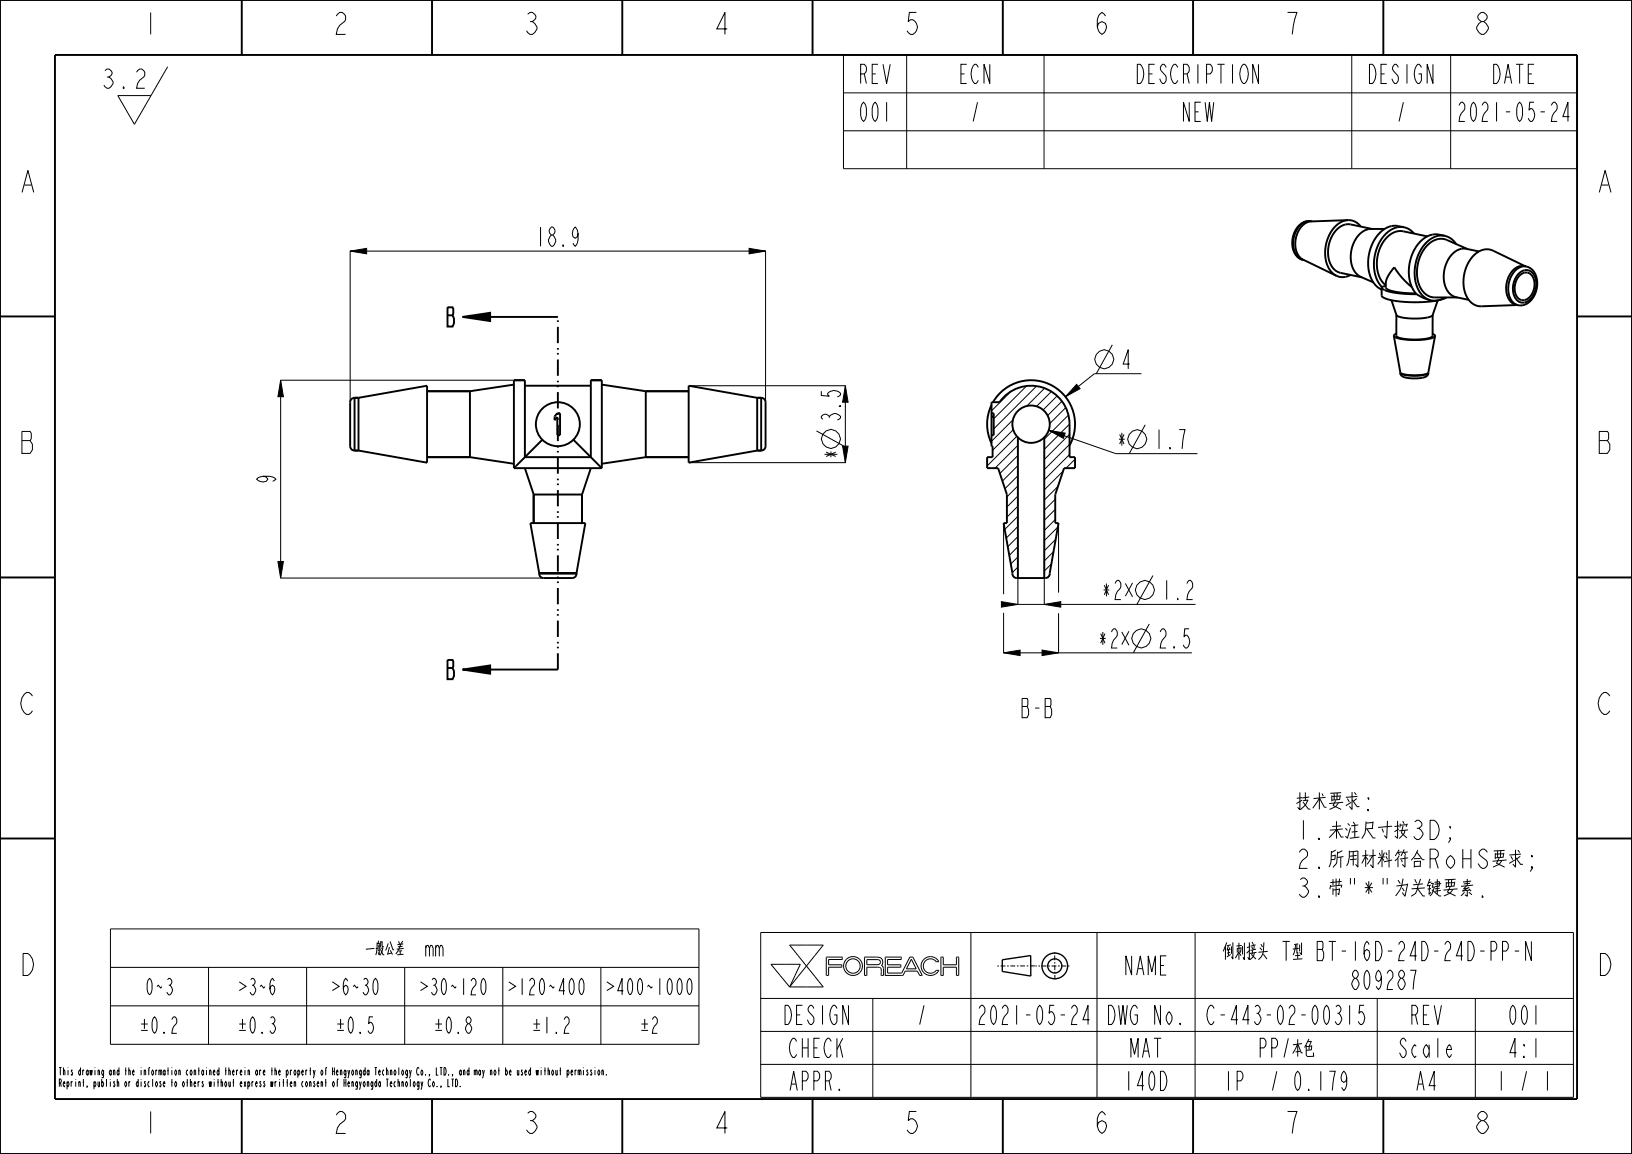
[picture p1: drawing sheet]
<svg xmlns="http://www.w3.org/2000/svg" width="297mm" height="210mm" viewBox="0 0 297 210" stroke-linecap="round" stroke-linejoin="round" font-family="sans-serif">
<g fill="none" stroke="#000" stroke-width=".18">
<path d="M19.1 12.9l.4-.3a.82 .82 0 0 1 .9 .8l-.6 .6a1.58 1.58 0 0 1 .8 1.2 1.2 1.2 0 0 1-1.1 .9l-.6-.6M19.5 14h.3M22.4 15.8l.2 .3h-.2zM24.9 13.1l.5-.5h.4l.5 .5a1.35 1.35 0 0 1-.9 1.5l-.4 .6-.1 .9h1.4M30.5 12.1l-6 10.5-3.1-5.2h6.1M153.5 10h133.5v20.7h-133.5zM153.5 16.9h133.5M165 10v20.7M190 10v20.7M246 10v20.7M264 10v20.7M153.5 23.8h133.5"/>
<path d="M63.7 45.7l3-.5v1zM63.7 45.6v27.5M63.7 45.7h75.6M136.3 45.2l3 .5-3 .5zM139.3 45.6v27.5M51 69.2h42.5M51.1 69.2l.5 3h-1zM51.1 69.2v36M125.4 70.2h28.5M148.6 78.4l5.2 2.9M153.8 70.2v14M184 71.2l-3.6 3.6"/>
<path d="M184.3 76.4l-3.9 3.9M184.4 78.2l-3.8 3.7M185 79.4l-5.4 5.4M186.8 70.2l-6 6M188.6 70.3l-7.8 7.8M190.1 70.6l-3.2 3.3M190.9 78.3l2.9 .5-.3 1zM190.9 78.3l12.2 4.3h14.8M191.3 71.3l-2.7 2.6M192.4 72.1l-2.6 2.5M193.3 73l-2.6 2.6M194 74.2l-3 2.9"/>
<path d="M194.4 75.5l-4.4 4.4M194.6 77.2l-4.6 4.6M194.6 79l-4.6 4.6M195.9 69.9l.7 .8-2.7 1.5zM202.4 62.8l-2.9 5.2M207.7 68h-8.5l-5.3 4.2M208.4 77.3l-2.9 5.3M125.4 84.2h28.5M153.3 81.2h1l-.5 3zM182.6 95.3v12.8M185.2 84.7l-2.8 2.8M185.2 86.6l-2.3 2.3"/>
<path d="M185.2 88.4l-2 2M185.2 90.3l-2 2M185.2 92.1l-2 2M185.2 82.9l-3.2 3.3M185.2 94l-2.4 2.4M185.2 95.8l-2.1 2.1M185.2 99.5l-1.5 1.6M185.2 81l-4.1 4.2M185.2 97.7l-1.8 1.8M192 90.9l-2 2M192 92.7l-2 2M192 94.5l-2 2"/>
<path d="M192.1 98.2l-2.1 2M192.5 95.9l-2.5 2.5M192.5 88.5l-2.5 2.5M192.6 95.3v12.5M193.5 85.7l-3.5 3.5M194.6 80.9l-4.6 4.6M194.6 82.7l-4.6 4.6M195.6 83.6l-1.6 1.6M50.6 102.2h1l-.5 3zM51 105.2h47.9M182.2 109.5l3 .5-3 .5zM182.6 118.8l3-.5v1z"/>
<path d="M182.6 118.8h34.3M182.6 111.5v7.4M185.2 110h32.4M185.2 105l-.1 .2M185.2 105.3v4.7M185.2 101.3l-1.2 1.3M185.2 103.2l-1 1M189.6 118.3l3 .5-3 .5zM190 110l3-.5v1zM190 105.3v4.7M191.3 102.6l-1.3 1.3M191.7 100.4l-1.7 1.7"/>
<path d="M192.6 111.6v7.3M20.1 169h107.1v21h-107.1zM20.1 176h107.1M37.9 176v14M55.8 176v14M73.6 176v14M78.1 172.5l.3-.5h.2l.2 .5v1.5M79.3 172.5l.2-.5h.2l.2 .5v1.5M79.3 172v2M79.9 172.5l.3-.5h.2l.2 .5v1.5M91.5 176v14M109.3 176v14"/>
<path d="M138.4 169.7h147.9v30h-147.9zM140.3 175.5h5.3l-1.9 4.1zM143.7 172h6.1l-3 3.8zM146.8 175.8l3 3.8h-6.1M146.8 175.8l-3.1 3.8M150.8 177.5v-1.5h2.4v-.4h-2.4v-1h2.4l.1-.4h-2.9v3.3h.4M157.8 174.6l2.1 .1 .3 .1v.4l-.4 .3h-2zM157.8 177.5v-1.5h1.9l.4 .1 .2 .2 .1 1.2h.4M160.8 177.5v-1.3l-.4-.5 .2-.6-.2-.7-.7-.2h-2.3l-.1 3.3h.5M164.3 177.5h.1M165.9 174.6l.8 1.7h-1.7zM166.1 174.2h-.5l-1.5 2.9h-2.6v-1.1h2.4v-.4h-2.4v-1h2.5v-.4h-2.9v3.3h3.2"/>
<path d="M166.1 174.2h.1M166.1 174.2l1.7 3.3h-.4l-.4-.8h-2.3l-.4 .8M170.4 175l-.7-.5h-.8l-.6 .5-.3 .8 .3 .8 .6 .4h.8l.7-.4M170.4 176.6h.1M170.4 175h.1M170.4 176.6h.4M170.4 175h.5l-.4-.5-.5-.3-.7-.1-.7 .1-.5 .4-.3 .5-.2 .5 .1 .7 .5 .8 1 .4 1-.2 .7-.7M170.8 176.6h.1M171.2 174.2h.5v1.4h2.4v-1.4h.4v3.3h-.4v-1.5h-2.4v1.5h-.5zM176.7 169.7v30M199.6 169.7v30M217.5 169.7v30"/>
<path d="M20.1 183h107.1M138.4 181.7h147.9M138.4 187.7h147.9M138.4 193.7h147.9M158.8 181.7v18M250.6 181.7v18M268.5 181.7v18"/>
<circle cx="151.2" cy="79.9" r="1.72"/>
<circle cx="200.9" cy="65.4" r="1.72"/>
<circle cx="206.9" cy="79.9" r="1.72"/>
<circle cx="155.2" cy="175.8" r="1.31"/>
<circle cx="155.2" cy="175.8" r="1.71"/>
</g>
<g fill="#000">
<path d="M63.7 45.7l3-.5v1zM84.2 57.7l5-.8v1.5zM136.3 45.2l3 .5-3 .5zM51.1 69.2l.5 3h-1zM190.9 78.3l2.9 .5-.3 1zM195.9 69.9l.7 .8-2.7 1.5zM153.3 81.2h1l-.5 3zM50.6 102.2h1l-.5 3zM182.6 118.8l3-.5v1zM182.2 109.5l3 .5-3 .5zM190 110l3-.5v1zM189.6 118.3l3 .5-3 .5z"/>
<path d="M84.2 121.8l5-.7v1.5z"/>
</g>
<g fill="none" stroke="#000" stroke-width=".35">
<path d="M0 0h297v210h-297zM10 10h277v190h-277zM44 .1v10M78.6 .1v10M113.2 .1v10M147.9 .1v10M182.5 .1v10M217.1 .1v10M251.7 .1v10M0 57.6h10M84.2 57.7l5-.8v1.5zM84.2 57.7h17.3"/>
<path d="M238.6 40.2v.1M238.6 40.2a3.2 3.2 0 0 0-3.1 3 3.3 3.3 0 0 0 1.5 4.1M238.6 40.3a2.92 2.92 0 0 0-3.2 2.3 3.5 3.5 0 0 0 1.6 4.7h.2M252 41.7h-2.5a4.4 4.4 0 0 0-3.6 4.2 4.1 4.1 0 0 0 1.7 4.5l2.3 1M253.2 54.6l.9 2.7a6.3 6.3 0 0 0 4.1 .7 4 4 0 0 0 2.5-.6l.9-2.7M255.4 42.1l4.3 .9M266.9 45.3a3.5 3.5 0 0 0-3.6 2.5 5.1 5.1 0 0 0 .8 5.9l.9 .4M267.1 45.3l-3.8-1.6a3.5 3.5 0 0 0-4.3 1.9 6.7 6.7 0 0 0 .2 7.7 2.75 2.75 0 0 0 1.9 .8h4.1M275.7 49.3a2.2 2.2 0 0 1 2.3-.7 2.2 2.2 0 0 1 1.6 1.8 4.2 4.2 0 0 1-2.5 5.1 2.2 2.2 0 0 1-2.6-2.1 4.9 4.9 0 0 1 1.2-4.1zM276.4 49.8a1.75 1.75 0 0 1 1.9-.6 1.75 1.75 0 0 1 1.2 1.6 3.5 3.5 0 0 1-2.2 4.3 2.14 2.14 0 0 1-2-2.6l.3-1.5zM276.6 50.1a1.51 1.51 0 0 1 1.7-.4 1.51 1.51 0 0 1 .9 1.5 2.83 2.83 0 0 1-2 3.4 1.99 1.99 0 0 1-1.5-2.5l.3-1.1zM287 57.6h10"/>
<path d="M64.5 72.4h.7M64.5 72.4a.8 .8 0 0 0-.8 .8v8a.8 .8 0 0 0 .8 .8M64.5 72.4v9.6M77.7 71.2h7.8M85.5 71.2v12M93.5 69.2h2M93.5 70l-8 1.2M95.5 70.2h12M101.4 75.2h.5v4h-.5v-3.3l-.5 .6v-.7zM107.5 69.2h2M109.5 70l8 1.2M117.5 71.2v12"/>
<path d="M117.5 71.2h7.8M137.8 72.4h.7M138.5 72.4v9.6M138.5 72.4a.8 .8 0 0 1 .8 .8v8a.8 .8 0 0 1-.8 .8M180.4 75.2h.4v4h-.4M180.4 75.9h.4M180.4 75.8h.4M180.4 73.2h1.5a7 7 0 0 1 7.8-2.7 7 7 0 0 1 4.9 6.7v6h1v2h-2l-1.6 4.8v5.2h.6l-1.6 9.1a.82 .82 0 0 1-.8 .9h-5.2a.81 .81 0 0 1-.8-.9l-1.6-9.1h.6v-5.2l-1.6-4.8h-2v-2h1v-2h-.2zM185.2 79.6v25.6M190 79.6v25.6M254.8 67.9a5 5 0 0 0 3.6 .4 1.87 1.87 0 0 0 1.5-.4 1.27 1.27 0 0 1-1.5 .9l-1.5 .1a2.14 2.14 0 0 1-2-.8zM64.5 82h.7"/>
<path d="M77.7 83.2h7.8M85.5 83.2l8 1.2M95.5 85.2l1.6 4.8M97.1 90v5.2M97.1 90h8.8M105.9 90v5.2M107.5 85.2l-1.6 4.8M117.5 83.2l-8 1.2M117.5 83.2h7.8M137.8 82h.7M0 105.1h10M98.1 104.4a.8 .8 0 0 0 .8 .8h5.2a.8 .8 0 0 0 .8-.8"/>
<path d="M98.1 104.3v.1M98.1 104.4h6.8M104.9 104.3v.1M287 105.1h10M84.2 121.8l5-.7v1.5zM84.2 121.8h17.3M0 152.6h10M287 152.6h10M44 200.1v10M78.6 200.1v10M113.2 200.1v10M147.9 200.1v10"/>
<path d="M182.5 200.1v10M217.1 200.1v10M251.7 200.1v10"/>
<circle cx="187.6" cy="77.2" r="3.4"/>
</g>
<g fill="none" stroke="#000" stroke-width=".25">
<path d="M187.6 173.9v3.7l-5.2-.8v-2.1l5.2-.8"/>
<circle cx="192" cy="175.8" r="2.34"/>
<circle cx="192" cy="175.8" r="1.29"/>
</g>
<path d="M181.5 175.8h6.8M191.9 173.3l.1 5M194.6 175.8h-6.2" fill="none" stroke="#000" stroke-width=".18" stroke-dasharray=".3 .3 .9 .3" stroke-linecap="butt"/>
<path d="M101.5 121.8v-64.1" fill="none" stroke="#000" stroke-width=".35" stroke-dasharray="3 .9 .3 .6 .3 .9" stroke-linecap="butt"/>
<!-- layer: 02___PRT_ALL_AXES -->
<g fill="none" stroke="#000" stroke-width=".35">
<path d="M237.2 47.3h.1M238.6 40.3h.2M245.3 40.1l-6.7 .2a3.8 3.8 0 0 0-2.9 4.1l.2 1.2a2.53 2.53 0 0 0 1.2 1.6l6.1 3M245.3 40.1a5 5 0 0 0-4 4.3 5.2 5.2 0 0 0 1.8 5.7l.1 .1M245.3 40.1a2.71 2.71 0 0 1 2.3 1.1M245.8 50a2.74 2.74 0 0 1-2.6 .2M249.7 41.7l-3.9-.9a3.6 3.6 0 0 0-3.7 2.8 4.9 4.9 0 0 0 1.1 5.7l.7 .4 4 .8M251.4 52.3v1.4a2.02 2.02 0 0 0 1.8 .9 25.1 25.1 0 0 0 8.5 .1M251.4 52.3l.1 .1a4.4 4.4 0 0 0 3 1l3.3 .1M251.5 52.2l-.1 .1M252.2 52.1l-.7 .1M254.1 57.3v3.8a2.4 2.4 0 0 0 2 .6l1.2 .1a5.4 5.4 0 0 0 3.4-.7v-3.8"/>
<path d="M255.4 42.1a4.1 4.1 0 0 0-4.2 3 5.9 5.9 0 0 0 1 6.8M255.5 41.4l-1-.3a4.4 4.4 0 0 0-4.5 2.7 7.3 7.3 0 0 0 .4 8.2l1 .7M255.5 41.4a4.5 4.5 0 0 0-4.6 3 7.2 7.2 0 0 0 .6 7.8M255.5 41.4a3.2 3.2 0 0 1 1.8 1.1M256.9 52.2l-1.8-1.7-1.4-1.9a5.5 5.5 0 0 0-1.5 2.9v.9a4.9 4.9 0 0 0 3.3 .9l2.2 .1M257.8 53.5l1.3 .8 1.2 .3M262.9 42.9a3.3 3.3 0 0 1 2.1 1.5M262.9 42.9a4.4 4.4 0 0 0-4.4 2.7 7.3 7.3 0 0 0 .4 8.2 3 3 0 0 0 2.8 .9M262.9 42.9l-1-.2a4.5 4.5 0 0 0-4.6 3 7.2 7.2 0 0 0 .5 7.8M262.9 54.1l-1.2 .6M263.2 54.1l-1.5 .6M265 54.1l2.3 .5"/>
<path d="M266.9 45.3l2.2 .5M277.6 48.5l-5.9-2.9a3.4 3.4 0 0 0-4.2 1.8 6.4 6.4 0 0 0 .1 7.6 2.64 2.64 0 0 0 2 .7l6.5-.2M277.8 48.5a2.89 2.89 0 0 0-3.4 2.4 3.7 3.7 0 0 0 1.1 4.4l.8 .2M64.5 72.4h.7M65.2 72.4v9.6M65.2 72.4l12.5-2.2v14l-12.5-2.2M77.7 71.2h7.8M117.5 71.2h7.8M137.8 72.4l-12.5-2.2v14l12.5-2.2M137.8 72.4h.7M137.8 72.4v9.6M180.4 73.7a8 8 0 0 0 0 7"/>
<path d="M180.7 73.2a8 8 0 0 1 10.9-3 8 8 0 0 1 3 10.9M253.7 61.1l1.1 6.7M253.7 61.1a4.4 4.4 0 0 0 3 .8 7.7 7.7 0 0 0 4.4-.7h.1M254.1 60.7l-.4 .4M254.8 67.8v.1M254.8 67.8h.1M259.9 67.8a6 6 0 0 1-3.9 .4l-.7-.2-.5-.2M259.9 67.8v.1M260.7 60.8l.5 .4M261.2 61.2l-1.3 6.6M64.5 82h.7M77.7 83.2h7.8"/>
<path d="M93.5 85.2v-16h2v14h12v-14h2v16M93.5 85.2h16M97.1 90v5.2M98.7 80l-5.2 5.2M104.4 80l5.1 5.2M105.9 90v5.2M117.5 83.2h7.8M137.8 82h.7M98.1 104.3l-1.6-9.1h10l-1.6 9.1M98.1 104.3h6.8M98.1 104.3v.1M104.9 104.3v.1"/>
<circle cx="101.5" cy="77.2" r="4"/>
</g>
<g font-size="5.2">
<text x="26.1" y="6.3">1</text>
<text x="60.7" y="6.3">2</text>
<text x="95.4" y="6.3">3</text>
<text x="130" y="6.3">4</text>
<text x="164.6" y="6.3">5</text>
<text x="199.2" y="6.3">6</text>
<text x="233.9" y="6.3">7</text>
<text x="268.5" y="6.3">8</text>
<text x="3.8" y="35">A</text>
<text x="290.8" y="35">A</text>
<text x="3.8" y="82.5">B</text>
<text x="290.8" y="82.5">B</text>
<text x="3.8" y="130">C</text>
<text x="290.8" y="130">C</text>
<text x="3.8" y="177.5">D</text>
<text x="290.8" y="177.5">D</text>
<text x="26.1" y="206.3">1</text>
<text x="60.7" y="206.3">2</text>
<text x="95.4" y="206.3">3</text>
<text x="130" y="206.3">4</text>
<text x="164.6" y="206.3">5</text>
<text x="199.2" y="206.3">6</text>
<text x="233.9" y="206.3">7</text>
<text x="268.5" y="206.3">8</text>
</g>
<g font-size="4.6">
<text x="155.8" y="15.2">REV</text>
<text x="174.1" y="15.2">ECN</text>
<text x="205.5" y="15.2">DESCRIPTION</text>
<text x="248.2" y="15.2">DESIGN</text>
<text x="270.9" y="15.2">DATE</text>
<text x="155.8" y="22.1">001</text>
<text x="176.4" y="22.1">/</text>
<text x="214.6" y="22.1">NEW</text>
<text x="253.9" y="22.1">/</text>
<text x="264.1" y="22.1">2021-05-24</text>
<text x="97.3" y="44.8">18.9</text>
<text x="81" y="59.4">B</text>
<text x="203.9" y="67.1">4</text>
<text x="153" y="77" transform="rotate(-90 153 77)">3.5</text>
<text x="153" y="83.7" transform="rotate(-90 153 83.7)">*</text>
<text x="203.1" y="81.7">*</text>
<text x="209.9" y="81.7">1.7</text>
<text x="50.2" y="88.2" transform="rotate(-90 50.2 88.2)">9</text>
<text x="200.3" y="109.1">*2× 1.2</text>
<text x="199.6" y="117.9">*2× 2.5</text>
<text x="81" y="123.6">B</text>
<text x="185.1" y="130.6">B-B</text>
<text x="235.7" y="147.5">技术要求:</text>
<text x="235.7" y="152.8">1.未注尺寸按3D;</text>
<text x="235.7" y="158">2.所用材料符合RoHS要</text>
<text x="235.7" y="163.3">3.带&quot;*&quot;为关键要素.</text>
<text x="204" y="177.4">NAME</text>
<text x="214.4" y="174.8">倒刺接头 T型 BT-16D-24D-24D-PP-N</text>
<text x="245.1" y="180.1">809287</text>
<text x="141.8" y="186.4">DESIGN</text>
<text x="166.6" y="186.4">/</text>
<text x="176.8" y="186.4">2021-05-24</text>
<text x="200.6" y="186.4">DWG No.</text>
<text x="218.1" y="186.4">C-443-02-00315</text>
<text x="256.2" y="186.4">REV</text>
<text x="274" y="186.4">001</text>
<text x="143" y="192.4">CHECK</text>
<text x="205.2" y="192.4">MAT</text>
<text x="228.6" y="192.4">PP</text>
<text x="230.5" y="192.4">/本色</text>
<text x="253.9" y="192.4">Scale</text>
<text x="274" y="192.4">4:1</text>
<text x="143" y="198.4">APPR.</text>
<text x="204" y="198.4">140D</text>
<text x="222.3" y="198.4">IP</text>
<text x="230.9" y="198.4">/ 0.179</text>
<text x="257.3" y="198.4">A4</text>
<text x="272.1" y="198.4">1</text>
<text x="276.3" y="198.4">/ 1</text>
</g>
<g font-size="3.9">
<text x="61.9" y="174">一般公差</text>
<text x="26.1" y="181">0~3</text>
<text x="42" y="181">＞3~6</text>
<text x="58.9" y="181">＞6~30</text>
<text x="74.8" y="181">＞30~120＞120~400＞400~1000</text>
<text x="24.2" y="188">±0.2</text>
<text x="42" y="188">±0.3</text>
<text x="59.9" y="188">±0.5</text>
<text x="77.7" y="188">±0.8</text>
<text x="95.5" y="188">±1.2</text>
<text x="115.3" y="188">±2</text>
</g>
<g font-size="1.8">
<text x="10.6" y="195.7">This drawing and the information contained therein are the property of</text>
<text x="10.6" y="197.8">Reprint, publish or disclose to others without express written consent of</text>
<text x="60.3" y="195.7">Hengyongda Technology Co., LTD., and may not be used without permission.</text>
<text x="62.4" y="197.8">Hengyongda Technology Co., LTD.</text>
</g>
</svg>
